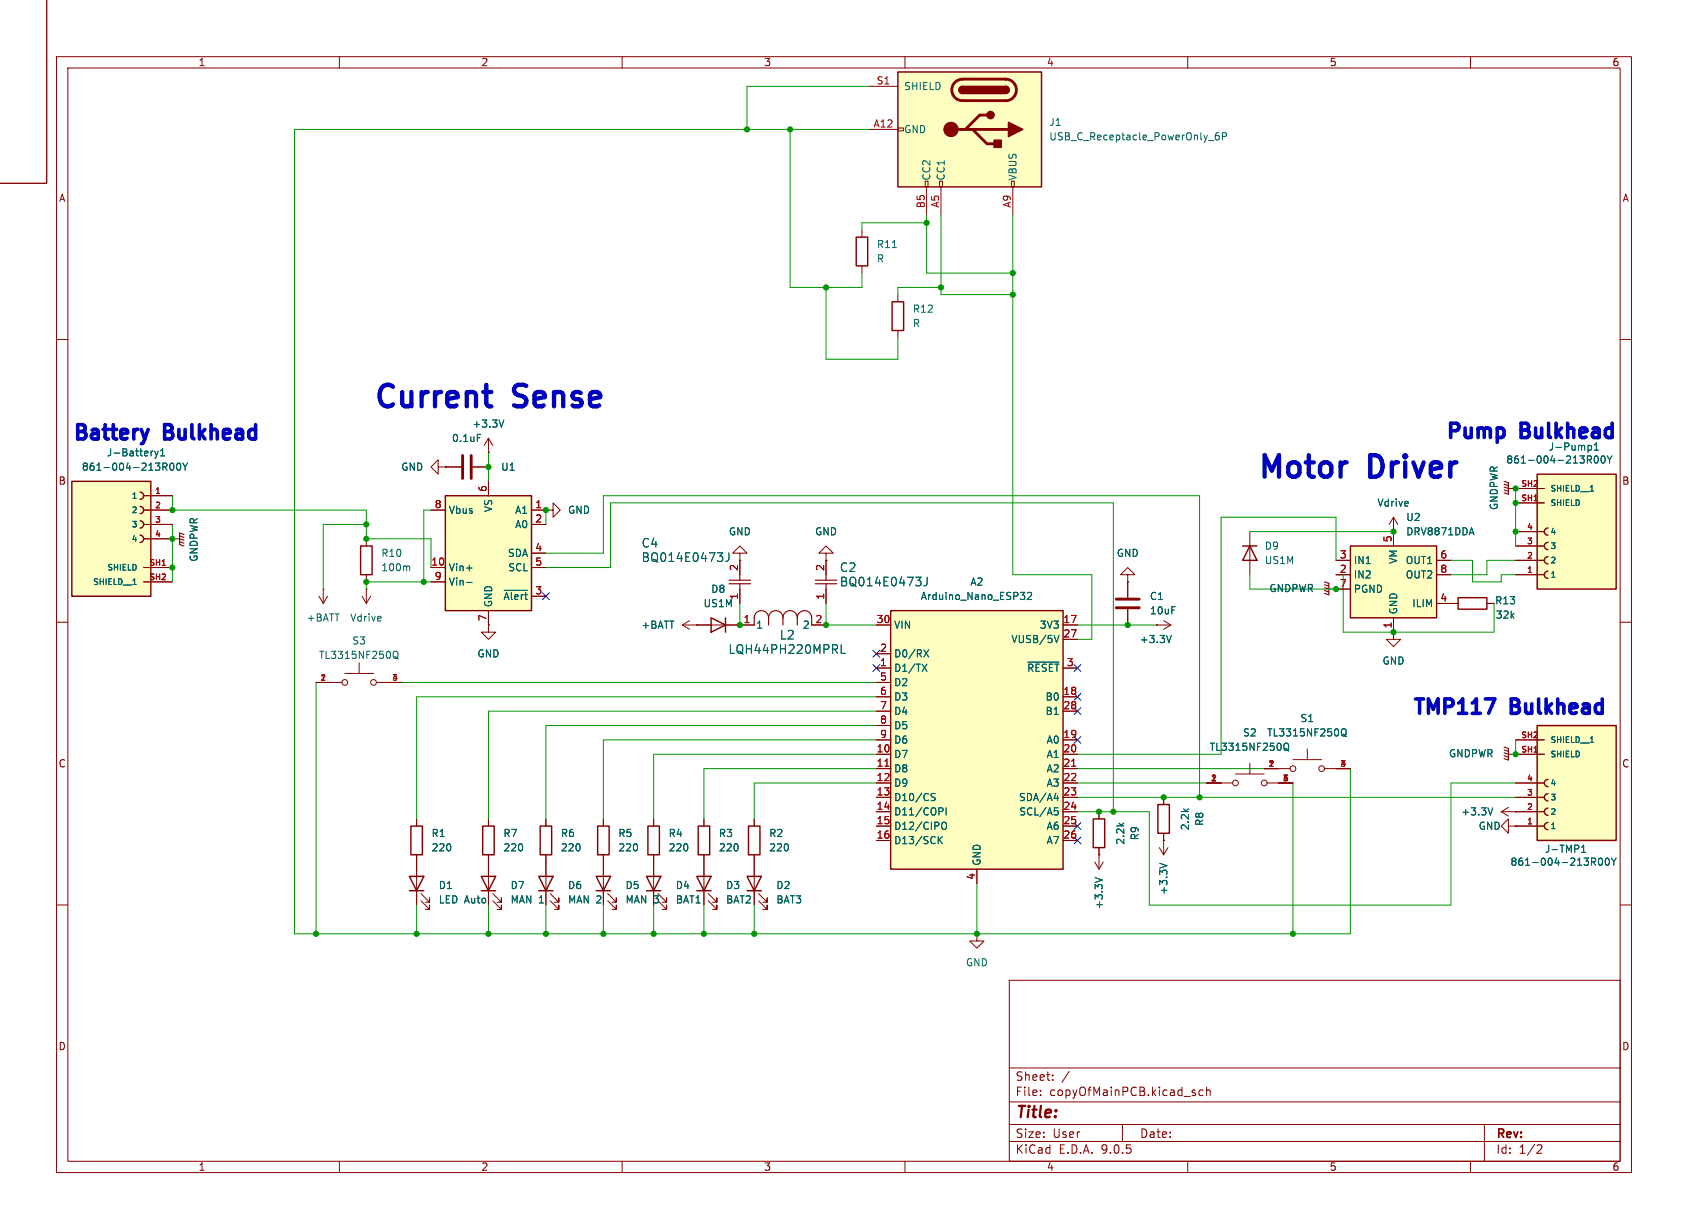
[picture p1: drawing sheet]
<svg xmlns="http://www.w3.org/2000/svg" width="298mm" height="217mm" viewBox="0 0 298 217" stroke-linecap="round" stroke-linejoin="round" font-family="sans-serif">
<g fill="none" stroke="#840000" stroke-width=".18">
<path d="M8.3 0v32.4h-8.4M10 10h278.4v197.3h-278.4zM12 12h274.5v193.3h-274.5zM60 10v2M110 10v2M160 10v2M210 10v2M260 10v2M10 60h2M286.5 60h1.9M10 110h2M56.4 105.4l.7 1.3"/>
<path d="M57.1 104.2h.1M57.1 104.2v2.5M57.9 105.4l-.8 1.3M286.5 110h1.9M10 160h2M178.4 173.3h108.1v32h-108.1zM286.5 160h1.9M178.4 198.8h108.1M178.4 194.8h108.1M178.4 188.8h108.1M184 193.6v.1M184 192.8v.1"/>
<path d="M186.1 190.9v.1M186.1 190.1v.1M189.1 189.5l-1.3 1.9M198.4 198.8v3M212.7 192.8l-.4-.1-.3 .3v.4l.1 .3h.6M213.3 192.9l.3-.2 .3 .1 .1 .9M213.3 192.2v1.5M262.5 198.8v6.5M60 205.3v2M110 205.3v2M160 205.3v2M178.4 201.8h108.1"/>
<path d="M210 205.3v2M260 205.3v2M272 202.4l.5 .1 .1 .4-.9 1h.9"/>
</g>
<path d="M271.8 128.3h13.9v20.3h-13.9z" fill="#ffffc2"/>
<g fill="none" stroke="#840000" stroke-width=".25">
<path d="M219.7 96.5h2.5M221 96.5l1.2 2.6h-2.5zM125.7 109.2l2.6 1.3-2.6 1.3zM128.3 109.2v2.6M257.8 105.7h5.1v2h-5.1zM271.8 128.3h13.9v20.3h-13.9zM273.7 137.8a.64 .64 0 0 0-.6 .7 .64 .64 0 0 0 .6 .6M72.4 155h2.5l-1.2 2.5zM72.4 157.5h2.5M85.1 155h2.5l-1.2 2.5zM85.1 157.5h2.5M193.3 144.8h2v5.1h-2z"/>
<path d="M204.7 142.3h2.1v5h-2.1zM273.7 145.4a.64 .64 0 0 0-.6 .7 .64 .64 0 0 0 .6 .6M273.7 142.9a.64 .64 0 0 0-.6 .6 .64 .64 0 0 0 .6 .7M273.7 140.4a.64 .64 0 0 0-.6 .6 .64 .64 0 0 0 .6 .6"/>
</g>
<g fill="none" stroke="#840000" stroke-width=".18">
<path d="M146 97.8h1.3l-1.3-1.3-1.2 1.3h1.2v1.3M146 99.1h.1M221 94v7.6M246.4 94h.1M246.4 91.5l-.8 1.2M246.4 91.5l.7 1.2M246.4 91.5v2.5M266.7 86.4h1.3M268 86.4h.1M61 119.1h5M63.5 117.2v1.9M64 105.4l.8 1.3"/>
<path d="M64.8 104.2h.1M64.8 104.2v2.5M65.5 105.4l-.7 1.3M120.6 110.5h12.7M120.6 110.5l1.3 .8M121.9 109.8l-1.3 .7M123.2 110.5h.1M143.5 110.5h2.5M204.5 110.5h.1M204.5 110.5h2.5M205.7 109.8l1.3 .7M207 110.5l-1.3 .8"/>
<path d="M256.5 106.7h1.3M262.9 106.7h1.3M55.9 120.7h4.6M66.5 120.7h4.6M213.4 138.5h4.5M218.4 136.9h5.1M221 135v1.9M223.5 135.9h4.6M224 138.5h4.6M228.6 134.3h5.1M231.1 132.4v1.9M234.2 135.9h4.6"/>
<path d="M268 138.5h5M268 133.4h5M268 130.8h5M73.7 152.4v7.6M74.4 159.3l1.5 1.5v-.8v.8h-.7M74.4 158l1.5 1.5v-.7v.7h-.7M86.4 152.4v7.6M87.1 159.3l1.5 1.5v-.8v.8h-.7M87.1 158l1.5 1.5v-.7v.7h-.7M194.3 143.5v1.3M194.3 149.9v1.3M205 149.9l.7 1.3"/>
<path d="M205.7 148.6h.1M205.7 141v1.3M205.7 147.3v3.9M206.5 149.9l-.8 1.3M268 146.1h5M268 143.5h5M268 141h5"/>
<circle cx="61" cy="120.7" r=".51"/>
<circle cx="66" cy="120.7" r=".51"/>
<circle cx="218.4" cy="138.5" r=".51"/>
<circle cx="223.5" cy="138.5" r=".51"/>
<circle cx="228.6" cy="135.9" r=".51"/>
<circle cx="233.7" cy="135.9" r=".51"/>
</g>
<g fill="none" stroke="#006464" stroke-width=".18">
<path d="M69.5 115.6a.42 .42 0 0 1 .4-.5 .42 .42 0 0 1 .5 .5v.4a.42 .42 0 0 1-.5 .4 .42 .42 0 0 1-.4-.4M69.8 116.1l.6 .4M148.7 114v1.5h.8M207.1 112.4l-.4 1.2M227 131.8a.42 .42 0 0 1 .4-.4 .42 .42 0 0 1 .4 .4v.5a.42 .42 0 0 1-.4 .4 .42 .42 0 0 1-.4-.4M227.2 132.4l.7 .4M237.2 129.3a.42 .42 0 0 1 .4-.4 .42 .42 0 0 1 .4 .4v.4a.42 .42 0 0 1-.4 .5 .42 .42 0 0 1-.4-.5M237.4 129.8l.7 .5M281.2 131.3h.6M205 152.7l1.3 .4M279.6 150.7h.8M279.6 149.8l.4-.4v1.3"/>
<path d="M281.7 152.4l.4 .6M282 151.8l.1 .2-.1 .3M282.7 151.9l.2-.2a.68 .68 0 0 1 .5 .7 .68 .68 0 0 1-.5 .6l-.2-.1-.1-.4zM284 151.8l.1-.1a.68 .68 0 0 1 .5 .7 .68 .68 0 0 1-.5 .6 .84 .84 0 0 1-.1-1.2zM284.9 151.7l.4 .7M285.3 152.4v.6M285.8 151.7l-.5 .7"/>
</g>
<path d="M265.9 85.1l.8 .3v2l-.8-.3M265.9 85.6l.8 .3M265.9 86.1l.8 .3M265.9 86.6l.8 .3M135.9 109.2a1.27 1.27 0 0 0-1.3-1.2 1.27 1.27 0 0 0-1.3 1.2v1.3M135.9 109.2a1.27 1.27 0 0 1 1.3-1.2 1.27 1.27 0 0 1 1.2 1.2M135.9 109.2v1.3M138.4 109.2a1.27 1.27 0 0 1 1.3-1.2 1.27 1.27 0 0 1 1.3 1.2M138.4 109.2v1.3M141 109.2a1.27 1.27 0 0 1 1.2-1.2 1.27 1.27 0 0 1 1.3 1.2M141 109.2v1.3" fill="none" stroke="#840000" stroke-width=".2"/>
<path d="M157.5 108h30.5v45.7h-30.5z" fill="#ffffc2"/>
<path d="M157.5 108h30.5v45.7h-30.5z" fill="none" stroke="#840000" stroke-width=".25"/>
<g fill="none" stroke="#840000" stroke-width=".18">
<path d="M154.9 110.5h2.6M154.9 115.6h2.6M154.9 118.1h2.6M188 110.5h2.5M188 118.1h2.5M188 113.1h2.5M154.9 120.7h2.6M154.9 123.2h2.6M154.9 125.8h2.6M154.9 128.3h2.6M154.9 130.8h2.6M154.9 133.4h2.6"/>
<path d="M154.9 135.9h2.6M154.9 138.5h2.6M188 123.2h2.5M188 125.8h2.5M188 130.8h2.5M188 133.4h2.5M188 135.9h2.5M188 138.5h2.5M154.9 141h2.6M154.9 143.5h2.6M154.9 146.1h2.6M154.9 148.6h2.6"/>
<path d="M172.7 153.7v2.5M188 141h2.5M188 143.5h2.5M188 146.1h2.5M188 148.6h2.5"/>
</g>
<g fill="none" stroke="#006464" stroke-width=".18">
<path d="M163 117.4l.9 1.3M163.3 114.9l.9 1.3M163.9 117.4l-.9 1.3M164.2 114.9l-.9 1.3M180.4 104.7h.8l-.4 .5M180.9 105.2l.3 .3v.3l-.3 .2M181.7 104.9l.5-.2 .2 .4-.8 .9h.8M181.7 117.1h5.5M186.4 112.4l.4 1.2 .4-1.2M164.7 140.8l.5 .2 .1 .3-.2 .3-.5-.1M165.3 140.4l-.4-.1-.2 .1M166.1 148.5l.5 .7"/>
<path d="M166.5 142.8l.2 .3v.3l-.2 .1M166.6 145.6l.2-.2a.43 .43 0 0 1 .5 .4v.4a.43 .43 0 0 1-.3 .5 .43 .43 0 0 1-.4-.2M166.6 147.9l-.7 .8M167.3 142.8v1.3M186.4 141.2h.8M186.4 142.8h.6M186.6 143.3h.3l.2 .3-.1 .5h-.4M187 140.7v.9"/>
</g>
<path d="M156.5 135.5h.7M189.5 135.5h.7" fill="none" stroke="#a90000" stroke-width=".18"/>
<path d="M238.8 96.5h15.2v12.7h-15.2z" fill="#ffffc2"/>
<path d="M238.8 96.5h15.2v12.7h-15.2zM123.2 155h2.5l-1.2 2.5zM123.2 157.5h2.5M132.1 155h2.5l-1.3 2.5zM132.1 157.5h2.5" fill="none" stroke="#840000" stroke-width=".25"/>
<g fill="none" stroke="#840000" stroke-width=".18">
<path d="M236.2 99.1h2.6M246.4 94v2.5M254 99.1h2.5M236.2 101.6h2.6M236.2 104.2h2.6M246.4 109.2v2.6M254 101.6h2.5M254 106.7h2.5M124.5 152.4v7.6M125.2 159.3l1.5 1.5v-.8v.8h-.7M125.2 158l1.5 1.5v-.7v.7h-.7M133.3 152.4v7.6"/>
<path d="M134.1 159.3l1.5 1.5v-.8v.8h-.7M134.1 158l1.5 1.5v-.7v.7h-.7"/>
</g>
<path d="M260.2 93.3l.4 1.3" fill="none" stroke="#006464" stroke-width=".18"/>
<path d="M271.8 83.8h13.9v20.4h-13.9z" fill="#ffffc2"/>
<g fill="none" stroke="#840000" stroke-width=".25">
<path d="M63.8 96.5h2v5.1h-2zM271.8 83.8h13.9v20.4h-13.9zM273.7 98.5a.64 .64 0 0 0-.6 .6 .64 .64 0 0 0 .6 .6M273.7 95.9a.64 .64 0 0 0-.6 .6 .64 .64 0 0 0 .6 .7M273.7 93.4a.64 .64 0 0 0-.6 .6 .64 .64 0 0 0 .6 .6M273.7 101a.64 .64 0 0 0-.6 .6 .64 .64 0 0 0 .6 .7M72.6 146.1h2.1v5.1h-2.1zM85.3 146.1h2.1v5.1h-2.1zM95.2 155h2.6l-1.3 2.5zM95.2 157.5h2.6M95.5 146.1h2v5.1h-2zM105.4 155h2.5l-1.2 2.5z"/>
<path d="M105.4 157.5h2.5M105.7 146.1h2v5.1h-2zM114.3 155h2.5l-1.2 2.5zM114.3 157.5h2.5M114.6 146.1h2v5.1h-2zM123.4 146.1h2.1v5.1h-2.1zM132.3 146.1h2.1v5.1h-2.1z"/>
</g>
<g fill="none" stroke="#840000" stroke-width=".18">
<path d="M64.8 95.3v1.2M78.7 82.6h2.8M83.6 82.6h2.8M130.8 97.8h1.3l-1.3-1.3-1.3 1.3h1.3v1.3M130.8 99.1h.1M130.8 99.1v2.5M146 99.1v2.5M268 99.1h5M268 96.5h5M268 94h5M268 88.9h5M268 86.4h5"/>
<path d="M64.8 101.6v1.3M86.4 110.5v1.3h1.2l-1.2 1.3-1.3-1.3h1.3M86.4 110.5h.1M130.8 104.2v2.5M146 104.2v2.5M199.4 101.6h1.3l-1.3-1.2-1.3 1.2h1.3v1.3M199.4 102.9h.1M199.4 102.9v2.8M199.4 107.7v2.8M234.9 104.2h1.3M236.2 104.2h.1M246.4 111.8v1.3h1.2l-1.2 1.2-1.3-1.2h1.3"/>
<path d="M246.4 111.8h.1M268 101.6h5M266.7 133.4h1.3M268 133.4h.1M73.7 144.8v1.3M73.7 151.2v1.2M86.4 144.8v1.3M86.4 151.2v1.2M96.5 144.8v1.3M96.5 151.2v8.8M97.3 159.3l1.5 1.5v-.8v.8h-.8M97.3 158l1.5 1.5v-.7v.7h-.8"/>
<path d="M106.7 144.8v1.3M106.7 151.2v8.8M107.4 159.3l1.6 1.5v-.8v.8h-.8M107.4 158l1.6 1.5v-.7v.7h-.8M115.6 144.8v1.3M115.6 151.2v8.8M116.3 159.3l1.6 1.5v-.8v.8h-.8M116.3 158l1.6 1.5v-.7v.7h-.8M124.5 144.8v1.3M124.5 151.2v1.2M133.3 144.8v1.3M133.3 151.2v1.2"/>
<path d="M193.5 152.4l.8 1.3M194.3 151.2h.1M194.3 151.2v2.5M195.1 152.4l-.8 1.3M265.4 143.5l1.3 .8M265.4 143.5h2.6M266.7 146.1v-1.3l-1.3 1.3 1.3 1.2v-1.2h1.3M266.7 142.8l-1.3 .7M268 146.1h.1M268 143.5h.1M172.7 165.1v1.3h1.3l-1.3 1.3-1.3-1.3h1.3M172.7 165.1h.1"/>
</g>
<g fill="none" stroke="#006464" stroke-width=".18">
<path d="M84.4 76.8h.6M126.8 97.7h1l-.5 .6M127.7 98.5v.6M128.9 97.7v1.1a.49 .49 0 0 1-.6 .5M281 81.3l.4 .6M281.2 86.8h.6M281.3 80.7l.1 .2-.1 .3M282 80.7l.2-.1a.68 .68 0 0 1 .4 .6 .68 .68 0 0 1-.4 .7l-.2-.1-.1-.4zM283.2 80.7l.2-.1a.68 .68 0 0 1 .4 .6 .68 .68 0 0 1-.4 .7l-.2-.1-.1-.4zM284.2 80.6l.4 .7M284.6 81.3v.6M285 80.6l-.4 .7"/>
<path d="M72.1 100.1l.3 .2v.6M161.9 102.1h.9l-.5 .5M162.8 102.8v.6M163.9 102.1v1.1a.49 .49 0 0 1-.6 .4M193.6 155.2l1.3 .4M263.9 142.8l-.4 1.3"/>
</g>
<path d="M81.8 80.5v4.1M83.3 80.5v4.1M197.4 105.9h4M197.4 107.5h4" fill="none" stroke="#840000" stroke-width=".51"/>
<g fill="none" stroke="#840000" stroke-width=".2">
<path d="M128.9 103.2h3.8M128.9 102.6h3.8M130.8 101.6v1M130.8 103.2v1M144.1 103.2h3.9M144.1 102.6h3.9M146 101.6v1M146 103.2v1M234.2 102.9l.7 .2v2.1l-.7-.3M234.2 103.4l.7 .3M234.2 103.9l.7 .3M234.2 104.4l.7 .3"/>
<path d="M265.9 132.1l.8 .3v2l-.8-.3M265.9 132.6l.8 .3M265.9 133.1l.8 .3M265.9 133.6l.8 .3"/>
</g>
<path d="M12.7 85.1h14v20.3h-14z" fill="#ffffc2"/>
<path d="M157.7 53.4h2.1v5h-2.1zM12.7 85.1h14v20.3h-14zM24.8 87a.64 .64 0 0 1 .6 .7 .64 .64 0 0 1-.6 .6M24.8 89.6a.64 .64 0 0 1 .6 .6 .64 .64 0 0 1-.6 .6M24.8 92.1a.64 .64 0 0 1 .6 .6 .64 .64 0 0 1-.6 .7M24.8 94.6a.64 .64 0 0 1 .6 .7 .64 .64 0 0 1-.6 .6" fill="none" stroke="#840000" stroke-width=".25"/>
<path d="M158.7 52.1v1.3M158.7 58.4v1.3M25.4 87.7h5.1M25.4 90.2h5.1M25.4 92.7h5.1M25.4 95.3h6.3M30.5 95.3h.1M25.4 100.4h5.1M25.4 102.9h5.1" fill="none" stroke="#840000" stroke-width=".18"/>
<g fill="none" stroke="#006464" stroke-width=".18">
<path d="M27.4 79.8l.3 .8M28 79.8l-.3 .8M28.8 79.3v1.3M27.7 80.6l-.3 .4M28.4 80.6h.7M29.1 82.5l.4 .7M29.4 81.9l.1 .2-.1 .4M30.2 81.9h.1a.68 .68 0 0 1 .5 .6 .68 .68 0 0 1-.5 .7 .84 .84 0 0 1-.1-1.3zM31.4 81.9h.1a.68 .68 0 0 1 .5 .6 .68 .68 0 0 1-.5 .7 .84 .84 0 0 1-.1-1.3zM32.3 81.9l.4 .6M32.7 82.5v.7M33.2 81.9l-.5 .6"/>
<path d="M23.5 103.4h.6"/>
</g>
<path d="M31.7 95.8l.8 .2M31.7 95.3l.8 .2M31.7 94.8l.8 .2M32.5 94.5l-.8-.2v2l.8 .2" fill="none" stroke="#840000" stroke-width=".2"/>
<path d="M158.7 12.7h25.4v20.3h-25.4z" fill="#ffffc2"/>
<path d="M153.7 15.3h5M153.7 22.9h5M158.7 22.6h1.1v.5h-1.1zM163.6 32h.5v1h-.5zM163.8 33v5.1M166.1 32h.5v1h-.5zM166.4 33v5.1M178.8 32h.5v1h-.5zM179.1 33v5.1M152.4 40.7v1.2M152.4 47v1.3" fill="none" stroke="#840000" stroke-width=".18"/>
<path d="M158.7 12.7h25.4v20.3h-25.4zM170.2 15.3a.63 .63 0 0 0-.6 .6 .63 .63 0 0 0 .6 .6M177.8 15.3a.63 .63 0 0 1 .6 .6 .63 .63 0 0 1-.6 .6M151.4 41.9h2v5.1h-2z" fill="none" stroke="#840000" stroke-width=".25"/>
<path d="M168.8 14.6l.6-.4 .8-.2h7.6a1.91 1.91 0 0 1 1.9 1.9 1.91 1.91 0 0 1-1.9 1.9h-7.6a1.9 1.9 0 0 1-1.8-1.2 1.9 1.9 0 0 1 .4-2zM168.1 22.9h10.2M172 22.9l2.5 2.5h1.3M174.5 20.3h-1.3l-2.5 2.6" fill="none" stroke="#840000" stroke-width=".51"/>
<g fill="#840000" stroke="#840000" stroke-width=".25">
<path d="M170.2 15.3h7.6v1.2h-7.6z"/>
<path d="M177.8 15.3a.63 .63 0 0 1 .6 .6 .63 .63 0 0 1-.6 .6z"/>
<path d="M169.7 15.5l.5-.2v1.2a.63 .63 0 0 1-.6-.4 .63 .63 0 0 1 .1-.6z"/>
<path d="M178.3 21.6l2.5 1.3-2.5 1.3z"/>
<path d="M175.8 24.8h1.2v1.3h-1.2z"/>
<circle cx="175.1" cy="20.3" r=".63"/>
</g>
<circle cx="168.1" cy="22.9" r="1.27" fill="#840000" stroke="#840000" stroke-width=".18"/>
<path d="M213.7 24.9h.9M215.5 23.5h-.4a.86 .86 0 0 0 0 1.2l.4-.1 .1-.4-.3-.3-.3 .1-.1 .2M216.1 24.1h.6l.2-.2-.1-.3-.7-.1v1.2M157.8 43.8h.7" fill="none" stroke="#006464" stroke-width=".18"/>
<path d="M78.7 87.7h15.3v20.3h-15.3z" fill="#ffffc2"/>
<path d="M78.7 87.7h15.3v20.3h-15.3z" fill="none" stroke="#840000" stroke-width=".25"/>
<g fill="none" stroke="#840000" stroke-width=".18">
<path d="M86.4 77.5v2.5M86.4 77.5l-.8 1.3M86.4 77.5l.7 1.3M25.4 90.2h5.1M25.4 92.7h5.1M25.4 87.7h5.1M25.4 95.3h5.1M30.5 95.3h.1M76.2 90.2h2.5M77.5 82.6v-1.3l-1.3 1.3 1.3 1.2v-1.2h1.2M78.7 82.6h.1M78.7 82.6h2.8"/>
<path d="M83.6 82.6h2.8M86.4 80h.1M86.4 85.1v2.6M94 90.2h2.5M94 92.7h2.5M94 97.8h2.5M96.5 90.2h1.3v-1.3l1.3 1.3-1.3 1.3v-1.3M96.5 90.2h.1M130.8 99.1h.1M130.8 99.1v2.5M146 99.1h.1M146 99.1v2.5"/>
<path d="M236.2 99.1h2.6M246.4 94h.1M246.4 94v2.5M254 99.1h2.5M268 86.4h.1M268 99.1h5M268 96.5h5M268 94h5M268 88.9h5M268 86.4h5M25.4 100.4h5.1M25.4 102.9h5.1"/>
<path d="M76.2 100.4h2.5M76.2 102.9h2.5M86.4 110.5h.1M86.4 108v2.5M94 100.4h2.5M94 105.4h2.5M123.2 110.5h.1M123.2 110.5h2.5M128.3 110.5h5M130.8 104.2v2.5M143.5 110.5h2.5M146 104.2v2.5"/>
<path d="M154.9 110.5h2.6M154.9 115.6h2.6M154.9 118.1h2.6M188 110.5h2.5M188 118.1h2.5M188 113.1h2.5M199.4 102.9h.1M199.4 102.9v2.8M199.4 107.7v2.8M204.5 110.5h.1M236.2 104.2h.1M236.2 101.6h2.6"/>
<path d="M236.2 104.2h2.6M246.4 111.8h.1M246.4 109.2v2.6M254 101.6h2.5M254 106.7h3.8M262.9 106.7h1.3M268 101.6h5M154.9 138.5h2.6M154.9 135.9h2.6M154.9 120.7h2.6M154.9 123.2h2.6M154.9 125.8h2.6"/>
<path d="M154.9 128.3h2.6M154.9 130.8h2.6M154.9 133.4h2.6M188 138.5h2.5M188 135.9h2.5M188 123.2h2.5M188 125.8h2.5M188 130.8h2.5M188 133.4h2.5M213.4 138.5h2.5M223.5 135.9h2.6M226.1 138.5h2.5"/>
<path d="M236.2 135.9h2.6M268 133.4h.1M268 138.5h5M268 130.8h5M268 133.4h5M73.7 144.8v1.3M73.7 151.2v3.8M73.7 157.5v2.5M86.4 144.8v1.3M86.4 151.2v3.8M86.4 157.5v2.5M96.5 144.8v1.3"/>
<path d="M96.5 151.2v3.8M96.5 157.5v2.5M106.7 144.8v1.3M106.7 151.2v3.8M106.7 157.5v2.5M115.6 144.8v1.3M115.6 151.2v3.8M115.6 157.5v2.5M124.5 144.8v1.3M124.5 151.2v3.8M124.5 157.5v2.5M133.3 144.8v1.3"/>
<path d="M133.3 151.2v3.8M133.3 157.5v2.5M154.9 141h2.6M154.9 143.5h2.6M154.9 146.1h2.6M154.9 148.6h2.6M172.7 153.7v2.5M188 141h2.5M188 143.5h2.5M188 146.1h2.5M188 148.6h2.5M194.3 151.2h.1"/>
<path d="M194.3 143.5v1.3M194.3 149.9v1.3M205.7 148.6h.1M205.7 141v1.3M205.7 147.3v1.3M268 146.1h.1M268 143.5h.1M268 141h5M268 143.5h5M268 146.1h5"/>
</g>
<g fill="none" stroke="#006464" stroke-width=".18">
<path d="M27.4 79.8l.3 .8M28 79.8l-.3 .8M28.8 79.3v1.3M84.4 76.8h.6M89.1 74.3l-.4 1.2M27.7 80.6l-.3 .4M28.4 80.6h.7M29.1 82.5l.4 .7M29.4 81.9l.1 .2-.1 .4M30.2 81.9h.1a.68 .68 0 0 1 .5 .6 .68 .68 0 0 1-.5 .7 .84 .84 0 0 1-.1-1.3zM31.4 81.9h.1a.68 .68 0 0 1 .5 .6 .68 .68 0 0 1-.5 .7 .84 .84 0 0 1-.1-1.3zM32.3 81.9l.4 .6"/>
<path d="M32.7 82.5v.7M33.2 81.9l-.5 .6M126.8 97.7h1l-.5 .6M127.7 98.5v.6M128.9 97.7v1.1a.49 .49 0 0 1-.6 .5M260.2 93.3l.4 1.3M281 81.3l.4 .6M281.2 86.8h.6M281.3 80.7l.1 .2-.1 .3M282 80.7l.2-.1a.68 .68 0 0 1 .4 .6 .68 .68 0 0 1-.4 .7l-.2-.1-.1-.4zM283.2 80.7l.2-.1a.68 .68 0 0 1 .4 .6 .68 .68 0 0 1-.4 .7l-.2-.1-.1-.4zM284.2 80.6l.4 .7"/>
<path d="M284.6 81.3v.6M285 80.6l-.4 .7M23.5 103.4h.6M82.5 100.5h1M82.5 103h1M89.1 104.4h4.1M148.7 114v1.5h.8M161.9 102.1h.9l-.5 .5M162.8 102.8v.6M163 117.4l.9 1.3M163.3 114.9l.9 1.3M163.9 117.4l-.9 1.3"/>
<path d="M163.9 102.1v1.1a.49 .49 0 0 1-.6 .4M164.2 114.9l-.9 1.3M180.4 104.7h.8l-.4 .5M180.9 105.2l.3 .3v.3l-.3 .2M181.7 104.9l.5-.2 .2 .4-.8 .9h.8M181.7 117.1h5.5M186.4 112.4l.4 1.2 .4-1.2M207.1 112.4l-.4 1.2M227 131.8a.42 .42 0 0 1 .4-.4 .42 .42 0 0 1 .4 .4v.5a.42 .42 0 0 1-.4 .4 .42 .42 0 0 1-.4-.4M227.2 132.4l.7 .4M237.2 129.3a.42 .42 0 0 1 .4-.4 .42 .42 0 0 1 .4 .4v.4a.42 .42 0 0 1-.4 .5 .42 .42 0 0 1-.4-.5M237.4 129.8l.7 .5"/>
<path d="M281.2 131.3h.6M164.7 140.8l.5 .2 .1 .3-.2 .3-.5-.1M165.3 140.4l-.4-.1-.2 .1M166.1 148.5l.5 .7M166.5 142.8l.2 .3v.3l-.2 .1M166.6 145.6l.2-.2a.43 .43 0 0 1 .5 .4v.4a.43 .43 0 0 1-.3 .5 .43 .43 0 0 1-.4-.2M166.6 147.9l-.7 .8M167.3 142.8v1.3M186.4 141.2h.8M186.4 142.8h.6M186.6 143.3h.3l.2 .3-.1 .5h-.4M187 140.7v.9"/>
<path d="M193.6 155.2l1.3 .4M205 152.7l1.3 .4M263.9 142.8l-.4 1.3M279.6 150.7h.8M279.6 149.8l.4-.4v1.3M281.7 152.4l.4 .6M282 151.8l.1 .2-.1 .3M282.7 151.9l.2-.2a.68 .68 0 0 1 .5 .7 .68 .68 0 0 1-.5 .6l-.2-.1-.1-.4zM284 151.8l.1-.1a.68 .68 0 0 1 .5 .7 .68 .68 0 0 1-.5 .6 .84 .84 0 0 1-.1-1.2zM284.9 151.7l.4 .7M285.3 152.4v.6M285.8 151.7l-.5 .7"/>
</g>
<g fill="none" stroke="#009600" stroke-width=".18">
<path d="M153.7 15.3h-21.6v7.6M139.7 22.9v27.9h12.7v-2.5M153.7 22.9h-101.6v142.2h186.7v-29.2M163.8 38.1v10.2h15.3M163.8 39.4h-11.4v1.3M166.4 38.1v14h12.7M179.1 38.1v63.5h13.9v11.5h-2.5M146 50.8v12.7h12.7v-3.8M166.4 50.8h-7.7v1.3M30.5 87.7v2.5h34.3v5.1h11.4v5.1M30.5 92.7v10.2M64.8 92.7h-7.7v11.5"/>
<path d="M76.2 90.2h-1.3v12.7M86.4 80v5.1M96.5 90.2v2.5M96.5 97.8h10.2v-10.1h105.4v53.3M221 94h25.4M236.2 99.1v-7.6h-20.3v41.9h-25.4M256.5 99.1h3.8v3.8h5.1v-1.3h2.6M268 99.1h-5.1v2.5h-6.4M268 86.4v10.1M76.2 102.9h-11.4v1.3M96.5 100.4h11.4v-11.5h88.9v54.6M130.8 106.7v3.8"/>
<path d="M146 106.7v3.8h8.9M190.5 110.5h14M221 101.6v2.6h15.2M237.5 101.6v10.2h26.7v-5.1M55.9 120.7v44.4M71.1 120.7h83.8M154.9 133.4h-39.3v11.4M154.9 138.5h-21.6v6.3M154.9 135.9h-30.4v8.9M154.9 123.2h-81.2v21.6M154.9 128.3h-58.4v16.5M154.9 125.8h-68.5v19"/>
<path d="M154.9 130.8h-48.2v14M190.5 138.5h22.9M190.5 135.9h33M228.6 138.5v26.6M268 138.5h-11.5v21.5h-53.3v-16.5h-12.7M268 130.8v2.6M172.7 156.2v8.9M190.5 141h77.5M73.7 160v5.1M86.4 160v5.1M96.5 160v5.1M106.7 160v5.1"/>
<path d="M115.6 160v5.1M124.5 160v5.1M133.3 160v5.1"/>
</g>
<g fill="none" stroke="#000084" stroke-width=".18">
<path d="M95.9 104.8l1.2 1.2M97.1 104.8l-1.2 1.2M154.3 117.5l1.2 1.2M154.3 115l1.2 1.2M155.5 117.5l-1.2 1.2M155.5 115l-1.2 1.2M189.9 117.5l1.2 1.2M191.1 117.5l-1.2 1.2M189.9 125.1l1.2 1.3M189.9 130.2l1.2 1.2M189.9 122.6l1.2 1.2M191.1 125.1l-1.2 1.3"/>
<path d="M191.1 130.2l-1.2 1.2M191.1 122.6l-1.2 1.2M189.9 145.5l1.2 1.2M189.9 148l1.2 1.2M191.1 145.5l-1.2 1.2M191.1 148l-1.2 1.2"/>
</g>
<path d="M26.2 75.9l-.6 1.7M262.6 123.6h1.7l-1.1 2.5" fill="none" stroke="#0000c2" stroke-width=".63"/>
<path d="M85.4 69.3h1.5M86.2 71.7l.7 .2" fill="none" stroke="#0000c2" stroke-width=".76"/>
<path d="M156.5 135.5h.7M189.5 135.5h.7" fill="none" stroke="#a90000" stroke-width=".18"/>
<g fill="#009600" stroke="#009600" stroke-width=".18">
<circle cx="199.4" cy="110.5" r=".46"/>
<circle cx="236.2" cy="104.2" r=".46"/>
<circle cx="172.7" cy="165.1" r=".46"/>
<circle cx="228.6" cy="165.1" r=".46"/>
<circle cx="194.3" cy="143.5" r=".46"/>
<circle cx="196.8" cy="143.5" r=".46"/>
<circle cx="205.7" cy="141" r=".46"/>
<circle cx="212.1" cy="141" r=".46"/>
<circle cx="133.3" cy="165.1" r=".46"/>
<circle cx="115.6" cy="165.1" r=".46"/>
<circle cx="124.5" cy="165.1" r=".46"/>
<circle cx="268" cy="94" r=".46"/>
<circle cx="268" cy="88.9" r=".46"/>
<circle cx="268" cy="86.4" r=".46"/>
<circle cx="268" cy="133.4" r=".46"/>
<circle cx="246.4" cy="111.8" r=".46"/>
<circle cx="246.4" cy="94" r=".46"/>
<circle cx="86.4" cy="165.1" r=".46"/>
<circle cx="73.7" cy="165.1" r=".46"/>
<circle cx="96.5" cy="90.2" r=".46"/>
<circle cx="106.7" cy="165.1" r=".46"/>
<circle cx="96.5" cy="165.1" r=".46"/>
<circle cx="55.9" cy="165.1" r=".46"/>
<circle cx="74.9" cy="102.9" r=".46"/>
<circle cx="64.8" cy="95.3" r=".46"/>
<circle cx="64.8" cy="92.7" r=".46"/>
<circle cx="64.8" cy="102.9" r=".46"/>
<circle cx="30.5" cy="95.3" r=".46"/>
<circle cx="30.5" cy="90.2" r=".46"/>
<circle cx="30.5" cy="100.4" r=".46"/>
<circle cx="163.8" cy="39.4" r=".46"/>
<circle cx="179.1" cy="48.3" r=".46"/>
<circle cx="166.4" cy="50.8" r=".46"/>
<circle cx="179.1" cy="52.1" r=".46"/>
<circle cx="146" cy="50.8" r=".46"/>
<circle cx="139.7" cy="22.9" r=".46"/>
<circle cx="132.1" cy="22.9" r=".46"/>
<circle cx="130.8" cy="110.5" r=".46"/>
<circle cx="146" cy="110.5" r=".46"/>
<circle cx="86.4" cy="82.6" r=".46"/>
</g>
<g font-size="5.3" fill="#0000c2">
<text x="65.6" y="73.2">Current</text>
<text x="90.9" y="73.2">Sense</text>
<text x="221.9" y="85.6">Motor</text>
<text x="242.1" y="85.6">Driver</text>
</g>
<g font-size="3.5" fill="#0000c2">
<text x="12.4" y="78.7">Battery</text>
<text x="255.2" y="78.5">Pump</text>
<text x="249.3" y="127.2">TMP117</text>
<text x="267.3" y="127.2">Bulkhead</text>
</g>
<g font-size="3.5" fill="#006464">
<text x="29.2" y="78.7">Bulkhead</text>
<text x="269" y="78.5">Bulkhead</text>
</g>
<text font-size="2.8" fill="#840000" x="179.5" y="198.2">Title:</text>
<g font-size="2.1" fill="#006464">
<text x="113.3" y="97">C4</text>
<text x="113.3" y="99.6">BQ014E0473J</text>
<text x="148.4" y="101.3">C2</text>
<text x="148.4" y="103.9">BQ014E0473J</text>
<text x="137.8" y="113.3">L2</text>
<text x="128.7" y="115.8">LQH44PH220MPRL</text>
</g>
<g font-size="2.1" fill="#840000">
<text x="179.5" y="191.3">Sheet:</text>
<text x="179.5" y="194">File:</text>
<text x="185.5" y="194">copyOfMainPCB.kicad_sch</text>
<text x="179.5" y="201.4">Size:</text>
<text x="186.1" y="201.4">User</text>
<text x="201.4" y="201.4">Date:</text>
<text x="264.4" y="201.6">Rev:</text>
<text x="179.5" y="204.2">KiCad</text>
<text x="187.2" y="204.2">E.D.A.</text>
<text x="194.8" y="204.2">9.0.5</text>
<text x="264.4" y="204.2">Id:</text>
<text x="268.5" y="204.2">1/2</text>
</g>
<g font-size="1.8" fill="#840000">
<text x="35" y="11.9">1</text>
<text x="85" y="11.9">2</text>
<text x="135" y="11.9">3</text>
<text x="185" y="11.9">4</text>
<text x="235" y="11.9">5</text>
<text x="285" y="11.9">6</text>
<text x="10.3" y="35.9">A</text>
<text x="286.8" y="35.9">A</text>
<text x="10.3" y="85.9">B</text>
<text x="286.7" y="85.9">B</text>
<text x="10.3" y="135.9">C</text>
<text x="286.7" y="135.9">C</text>
<text x="10.3" y="185.9">D</text>
<text x="286.7" y="185.9">D</text>
<text x="35" y="207.2">1</text>
<text x="85" y="207.2">2</text>
<text x="135" y="207.2">3</text>
<text x="185" y="207.2">4</text>
<text x="235" y="207.2">5</text>
<text x="285" y="207.2">6</text>
</g>
<g font-size="1.8" fill="#a90000">
<text x="154.9" y="15">S1</text>
<text x="154.4" y="22.6">A12</text>
<text x="163.6" y="36.9" transform="rotate(-90 163.6 36.9)">B5</text>
<text x="166.1" y="36.8" transform="rotate(-90 166.1 36.8)">A5</text>
<text x="178.8" y="36.8" transform="rotate(-90 178.8 36.8)">A9</text>
<text x="76.8" y="89.9">8</text>
<text x="86.1" y="87.1" transform="rotate(-90 86.1 87.1)">6</text>
<text x="94.5" y="89.9">1</text>
<text x="94.5" y="92.5">2</text>
<text x="246.1" y="96" transform="rotate(-90 246.1 96)">5</text>
<text x="76.2" y="100.1">10</text>
<text x="94.5" y="97.6">4</text>
<text x="94.5" y="100.1">5</text>
<text x="130.6" y="101.1" transform="rotate(-90 130.6 101.1)">2</text>
<text x="145.8" y="101.1" transform="rotate(-90 145.8 101.1)">2</text>
<text x="236.8" y="98.8">3</text>
<text x="236.8" y="101.4">2</text>
<text x="254.6" y="98.8">6</text>
<text x="254.6" y="101.4">8</text>
<text x="76.8" y="102.6">9</text>
<text x="94.5" y="105.2">3</text>
<text x="130.6" y="106.1" transform="rotate(-90 130.6 106.1)">1</text>
<text x="145.8" y="106.1" transform="rotate(-90 145.8 106.1)">1</text>
<text x="236.8" y="103.9">7</text>
<text x="254.6" y="106.5">4</text>
<text x="86.1" y="110" transform="rotate(-90 86.1 110)">7</text>
<text x="131.4" y="110.3">1</text>
<text x="144.1" y="110.3">2</text>
<text x="154.9" y="110.3">30</text>
<text x="187.9" y="110.3">17</text>
<text x="187.9" y="112.8">27</text>
<text x="246.1" y="111.2" transform="rotate(-90 246.1 111.2)">1</text>
<text x="155.5" y="115.3">2</text>
<text x="155.5" y="117.9">1</text>
<text x="188.5" y="117.9">3</text>
<text x="155.5" y="120.4">5</text>
<text x="155.5" y="123">6</text>
<text x="155.5" y="125.5">7</text>
<text x="187.9" y="123">18</text>
<text x="187.9" y="125.5">28</text>
<text x="155.5" y="128">8</text>
<text x="155.5" y="130.6">9</text>
<text x="187.9" y="130.6">19</text>
<text x="154.9" y="133.1">10</text>
<text x="154.9" y="135.7">11</text>
<text x="187.9" y="133.1">20</text>
<text x="187.9" y="135.7">21</text>
<text x="154.9" y="138.2">12</text>
<text x="154.9" y="140.7">13</text>
<text x="154.9" y="143.3">14</text>
<text x="187.9" y="138.2">22</text>
<text x="187.9" y="140.7">23</text>
<text x="187.9" y="143.3">24</text>
<text x="154.9" y="145.8">15</text>
<text x="154.9" y="148.4">16</text>
<text x="187.9" y="145.8">25</text>
<text x="187.9" y="148.4">26</text>
<text x="172.5" y="155.7" transform="rotate(-90 172.5 155.7)">4</text>
</g>
<g font-size="1.8" fill="#006464">
<text x="159.8" y="16.1">SHIELD</text>
<text x="159.8" y="23.7">GND</text>
<text x="185.4" y="22.5">J1</text>
<text x="185.4" y="25">USB_C_Receptacle_PowerOnly_6P</text>
<text x="164.7" y="32" transform="rotate(-90 164.7 32)">CC2</text>
<text x="167.2" y="32" transform="rotate(-90 167.2 32)">CC1</text>
<text x="179.9" y="32" transform="rotate(-90 179.9 32)">VBUS</text>
<text x="154.9" y="44.1">R11</text>
<text x="154.9" y="46.6">R</text>
<text x="161.3" y="55.5">R12</text>
<text x="161.3" y="58">R</text>
<text x="83.4" y="75.8">+3.3V</text>
<text x="14.4" y="83.4">861-004-213R00Y</text>
<text x="18.8" y="80.9">J-Battery1</text>
<text x="70.8" y="83.4">GND</text>
<text x="79.8" y="78.4">0.1uF</text>
<text x="88.5" y="83.4">U1</text>
<text x="266.2" y="82.2">861-004-213R00Y</text>
<text x="273.7" y="79.9">J-Pump1</text>
<text x="243.4" y="89.8">Vdrive</text>
<text x="79.2" y="91.1">Vbus</text>
<text x="87.2" y="90.7" transform="rotate(-90 87.2 90.7)">VS</text>
<text x="91" y="91.1">A1</text>
<text x="91" y="93.6">A0</text>
<text x="100.3" y="91.1">GND</text>
<text x="128.8" y="94.9">GND</text>
<text x="144" y="94.9">GND</text>
<text x="248.5" y="92.3">U2</text>
<text x="248.5" y="94.9">DRV8871DDA</text>
<text x="265" y="90.3" transform="rotate(-90 265 90.3)">GNDPWR</text>
<text x="35.2" y="99.4" transform="rotate(-90 35.2 99.4)">GNDPWR</text>
<text x="67.3" y="98.7">R10</text>
<text x="67.3" y="101.2">100m</text>
<text x="79.2" y="101.2">Vin+</text>
<text x="89.7" y="98.7">SDA</text>
<text x="89.8" y="101.2">SCL</text>
<text x="197.4" y="98.7">GND</text>
<text x="223.5" y="97.4">D9</text>
<text x="223.5" y="99.9">US1M</text>
<text x="239.3" y="99.9">IN1</text>
<text x="247.2" y="99.8" transform="rotate(-90 247.2 99.8)">VM</text>
<text x="248.5" y="99.9">OUT1</text>
<text x="79.2" y="103.8">Vin-</text>
<text x="87.2" y="107.5" transform="rotate(-90 87.2 107.5)">GND</text>
<text x="88.9" y="106.3">~{Alert}</text>
<text x="124.3" y="107.6">US1M</text>
<text x="125.7" y="105">D8</text>
<text x="162.7" y="106.3">Arduino_Nano_ESP32</text>
<text x="171.5" y="103.8">A2</text>
<text x="203.2" y="106.3">C1</text>
<text x="224.3" y="104.9">GNDPWR</text>
<text x="239.3" y="102.5">IN2</text>
<text x="239.3" y="105">PGND</text>
<text x="248.5" y="102.5">OUT2</text>
<text x="249.6" y="107.6">ILIM</text>
<text x="264.2" y="107.1">R13</text>
<text x="54.1" y="110.1">+BATT</text>
<text x="61.8" y="110.1">Vdrive</text>
<text x="113.3" y="111.4">+BATT</text>
<text x="133.6" y="111.4">1</text>
<text x="141.8" y="111.4">2</text>
<text x="158" y="111.4">VIN</text>
<text x="178.7" y="113.9">VUSB/5V</text>
<text x="183.7" y="111.4">3V3</text>
<text x="201.4" y="113.9">+3.3V</text>
<text x="203.2" y="108.8">10uF</text>
<text x="247.2" y="108.7" transform="rotate(-90 247.2 108.7)">GND</text>
<text x="264.4" y="109.6">32k</text>
<text x="56.3" y="116.7">TL3315NF250Q</text>
<text x="62.2" y="114.2">S3</text>
<text x="84.3" y="116.5">GND</text>
<text x="158" y="116.5">D0/RX</text>
<text x="158" y="119">D1/TX</text>
<text x="181.5" y="119">~{RESET}</text>
<text x="244.3" y="117.7">GND</text>
<text x="158" y="121.5">D2</text>
<text x="158" y="124.1">D3</text>
<text x="184.8" y="124.1">B0</text>
<text x="158" y="126.6">D4</text>
<text x="158" y="129.2">D5</text>
<text x="158" y="131.7">D6</text>
<text x="184.8" y="126.6">B1</text>
<text x="185" y="131.7">A0</text>
<text x="219.7" y="130.4">S2</text>
<text x="223.9" y="130.4">TL3315NF250Q</text>
<text x="229.8" y="127.9">S1</text>
<text x="158" y="134.2">D7</text>
<text x="158" y="136.8">D8</text>
<text x="185" y="134.2">A1</text>
<text x="185" y="136.8">A2</text>
<text x="213.8" y="133">TL3315NF250Q</text>
<text x="256.1" y="134.1">GNDPWR</text>
<text x="158" y="139.3">D9</text>
<text x="158" y="141.9">D10/CS</text>
<text x="180.1" y="141.9">SDA/A4</text>
<text x="185" y="139.3">A3</text>
<text x="76.2" y="148.2">R1</text>
<text x="88.9" y="148.2">R7</text>
<text x="99.1" y="148.2">R6</text>
<text x="109.2" y="148.2">R5</text>
<text x="118.1" y="148.2">R4</text>
<text x="127" y="148.2">R3</text>
<text x="135.9" y="148.2">R2</text>
<text x="158" y="144.4">D11/COPI</text>
<text x="158" y="146.9">D12/CIPO</text>
<text x="158" y="149.5">D13/SCK</text>
<text x="180.1" y="144.4">SCL/A5</text>
<text x="185" y="146.9">A6</text>
<text x="185" y="149.5">A7</text>
<text x="199" y="149.5" transform="rotate(-90 199 149.5)">2.2k</text>
<text x="201.5" y="148.7" transform="rotate(-90 201.5 148.7)">R9</text>
<text x="210.4" y="146.9" transform="rotate(-90 210.4 146.9)">2.2k</text>
<text x="213" y="146.1" transform="rotate(-90 213 146.1)">R8</text>
<text x="258.3" y="144.4">+3.3V</text>
<text x="261.3" y="146.9">GND</text>
<text x="76.2" y="150.7">220</text>
<text x="88.9" y="150.7">220</text>
<text x="99.1" y="150.7">220</text>
<text x="109.2" y="150.7">220</text>
<text x="118.1" y="150.7">220</text>
<text x="127" y="150.7">220</text>
<text x="135.9" y="150.7">220</text>
<text x="173.6" y="153.2" transform="rotate(-90 173.6 153.2)">GND</text>
<text x="267" y="153.3">861-004-213R00Y</text>
<text x="273.1" y="151">J-TMP1</text>
<text x="77.5" y="157.4">D1</text>
<text x="77.5" y="160">LED Auto</text>
<text x="90.2" y="157.4">D7</text>
<text x="90.2" y="160">MAN 1</text>
<text x="100.3" y="157.4">D6</text>
<text x="100.3" y="160">MAN 2</text>
<text x="110.5" y="157.4">D5</text>
<text x="110.5" y="160">MAN 3</text>
<text x="119.4" y="157.4">D4</text>
<text x="119.4" y="160">BAT1</text>
<text x="128.3" y="157.4">D3</text>
<text x="128.3" y="160">BAT2</text>
<text x="137.2" y="157.4">D2</text>
<text x="137.2" y="160">BAT3</text>
<text x="195.2" y="160.9" transform="rotate(-90 195.2 160.9)">+3.3V</text>
<text x="206.6" y="158.3" transform="rotate(-90 206.6 158.3)">+3.3V</text>
<text x="170.7" y="171.1">GND</text>
</g>
<g font-size="1.4" fill="#006464">
<text x="23.2" y="88.4">1</text>
<text x="274.1" y="89.7">SHIELD</text>
<text x="274.1" y="87.1">SHIELD__1</text>
<text x="23.2" y="90.9">2</text>
<text x="23.2" y="93.5">3</text>
<text x="274.1" y="94.7">4</text>
<text x="18.9" y="101.1">SHIELD</text>
<text x="23.2" y="96">4</text>
<text x="274.1" y="99.8">2</text>
<text x="274.1" y="97.3">3</text>
<text x="16.3" y="103.6">SHIELD__1</text>
<text x="274.1" y="102.4">1</text>
<text x="274.1" y="131.6">SHIELD__1</text>
<text x="274.1" y="134.1">SHIELD</text>
<text x="274.1" y="141.7">3</text>
<text x="274.1" y="139.2">4</text>
<text x="274.1" y="146.8">1</text>
<text x="274.1" y="144.3">2</text>
</g>
<g font-size="1.4" fill="#a90000">
<text x="27.3" y="87.4">1</text>
<text x="27.3" y="89.9">2</text>
<text x="268.9" y="88.7">SH1</text>
<text x="268.9" y="86.1">SH2</text>
<text x="27.3" y="92.5">3</text>
<text x="27.3" y="95">4</text>
<text x="269.9" y="93.8">4</text>
<text x="26.3" y="100.1">SH1</text>
<text x="269.9" y="101.4">1</text>
<text x="269.9" y="98.8">2</text>
<text x="269.9" y="96.3">3</text>
<text x="26.3" y="102.6">SH2</text>
<text x="56.5" y="120.4">1</text>
<text x="69.2" y="120.4">4</text>
<text x="268.9" y="130.6">SH2</text>
<text x="224.2" y="135.7">1</text>
<text x="236.9" y="135.7">4</text>
<text x="268.9" y="133.1">SH1</text>
<text x="214" y="138.2">1</text>
<text x="226.7" y="138.2">4</text>
<text x="269.9" y="143.3">2</text>
<text x="269.9" y="140.7">3</text>
<text x="269.9" y="138.2">4</text>
<text x="269.9" y="145.8">1</text>
</g>
</svg>
